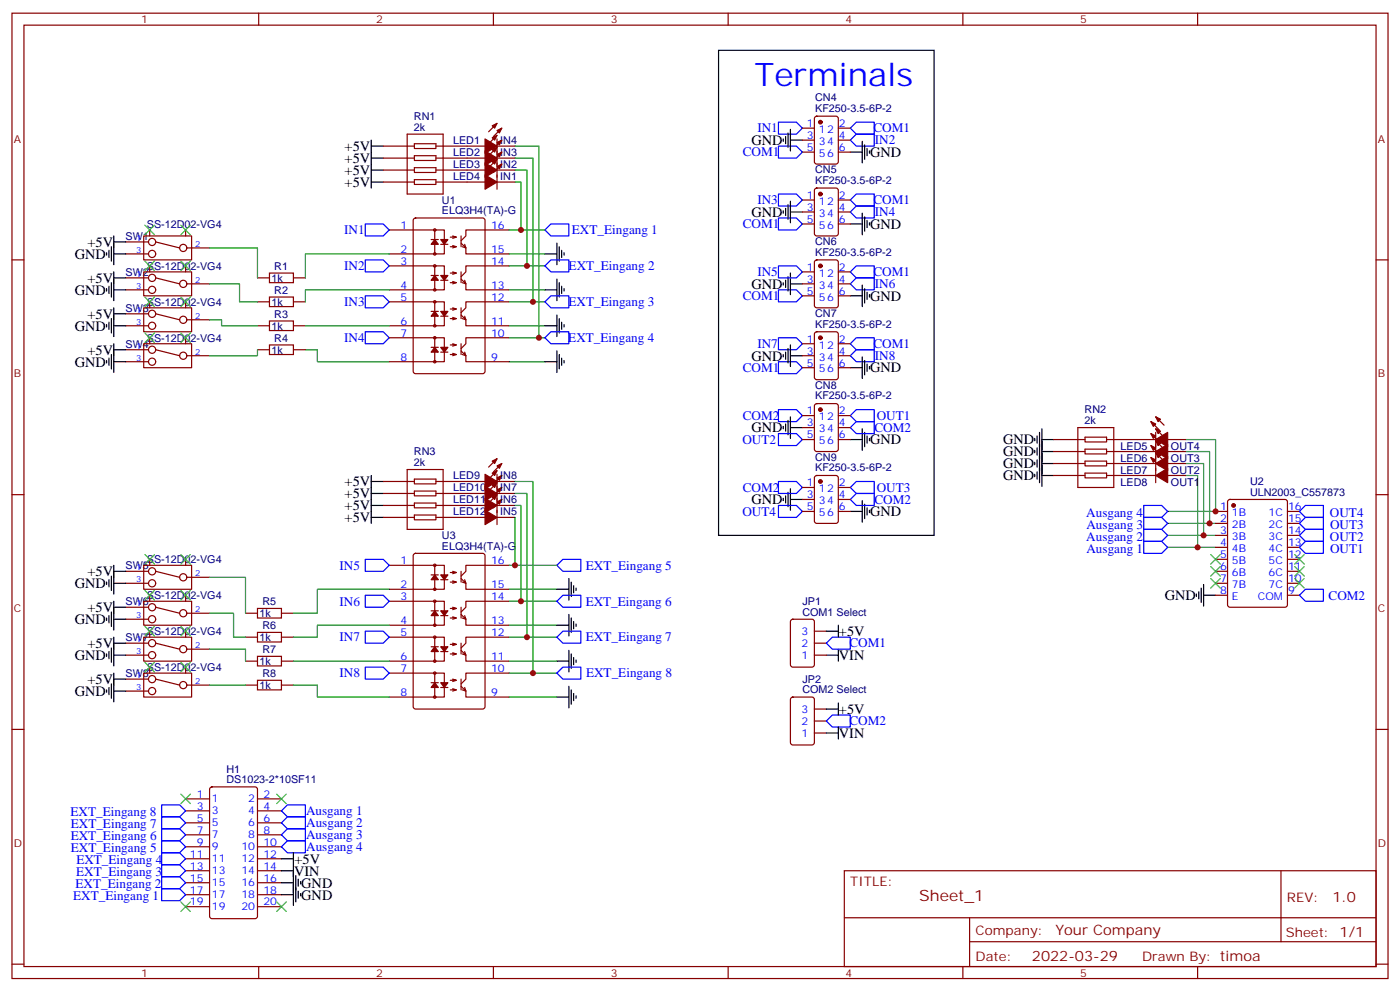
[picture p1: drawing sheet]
<svg xmlns="http://www.w3.org/2000/svg" width="412mm" height="292mm" viewBox="0 0 412 292" stroke-linecap="round" stroke-linejoin="round" font-family="sans-serif">
<g fill="none" stroke="#870000" stroke-width=".35">
<path d="M3.5 3.9h405.4v284.3h-405.4zM7.1 7.4h398.2v277.3h-398.2zM76.2 3.9v3.5M145.3 3.9v3.5M214.5 3.9v3.5M283.6 3.9v3.5M352.8 3.9v3.5M119.9 39.5h10.6v17.7h-10.6zM146.4 36.3l-2.5 2.5M146.4 39.9l-2.5 2.4M147.8 37.7l-2.5 2.5M236.4 37.7h3.5"/>
<path d="M240.1 34.4l.5-.2h5.6l.7 .5v12.9l-.4 .7h-5.9l-.7-.4v-13zM246.9 37.7h3.6M112.9 43h9.2M112.9 46.6h9.2M112.9 50.1h9.2M112.9 53.6h9.2M122.1 42.3h6.3v1.4h-6.3zM122.1 45.9h6.3v1.4h-6.3zM122.1 49.4h6.3v1.4h-6.3zM122.1 52.9h6.3v1.4h-6.3zM128.4 43h14.5M128.4 46.6h14.5"/>
<path d="M128.4 50.1h14.5M128.4 53.6h14.5M146.4 40.9v14.8M146.4 43h5.3M146.4 46.6h5.3M146.4 50.1h5.3M146.4 43.4l-2.5 2.5M146.4 53.6h5.3M146.4 46.9l-2.5 2.5M147.8 41.3l-2.5 2.4M147.8 44.8l-2.5 2.5M147.8 48.3l-2.5 2.5"/>
<path d="M236.4 44.8h3.5M236.4 41.3h3.5M236.4 58.9h3.5M240.1 55.6l.5-.2h5.6l.7 .4v13l-.4 .6-5.9 .1-.7-.5v-12.9zM246.9 44.8h3.6M246.9 41.3h3.6M246.9 58.9h3.6M3.5 76.6h3.6M37 74.8h6.7M37 71.3h6.7M42.3 69.5h14.1v7.1h-14.1zM44.1 67.7v1.8"/>
<path d="M44.1 78.3v1.8M45.9 71.3l7 1.7M54.7 67.7v1.8M54.7 78.3v1.8M55 73h6.7M114.7 67.7h13.4v7.1h-13.4M114.7 78.3h13.4v7.1h-13.4M121.9 64.4l.5-.2h19.8l.6 .4 .1 44.8-.5 .6-20 .1-.6-.5-.1-44.7zM127 70.6h2.1M128.1 67.7h2.8v7.1h-2.8M128.1 78.3h2.8v7.1h-2.8M129.8 72h2.1"/>
<path d="M133.3 69.5l1.1 .4h-1.8M133.3 72.3l1.1 .4h-1.8M134.4 69.9l-1.1 .3M134.4 72.7l-1.1 .3M135.8 71.6l1.4 1.4-.3-1M135.8 69.5v3.2M136.2 72.7l1 .3v1.8h12.7M149.9 67.7h-12.7v1.8l-1.4 1.4M149.9 78.3h-12.7v1.8l-1.4 1.4M236.4 66h3.5M236.4 62.4h3.5M240.1 76.8l.5-.2h5.6l.7 .4v13l-.4 .6-5.9 .1-.7-.5v-12.9z"/>
<path d="M246.9 66h3.6M246.9 62.4h3.6M405.3 76.6h3.6M37 85.4h6.7M37 96h6.7M37 81.8h6.7M37 92.4h6.7M42.3 80.1h14.1v7h-14.1zM42.3 90.7h14.1v7h-14.1zM44.1 88.9v1.8M44.1 99.5v1.7M45.9 81.8l7 1.8"/>
<path d="M45.9 92.4l7 1.8M54.7 88.9v1.8M54.7 99.5v1.7M55 83.6h6.7M55 94.2h6.7M75.8 88.9h3.6M75.8 96h3.6M75.8 81.8h3.6M79.4 80.4h7v2.9h-7zM79.4 87.5h7v2.8h-7zM79.4 94.5h7v2.9h-7zM86.4 88.9h3.6"/>
<path d="M86.4 96h3.6M86.4 81.8h3.6M114.7 88.9h13.4v7.1h-13.4M114.7 99.5h13.4v7h-13.4M127 81.1h2.1M127 91.7h2.1M128.1 88.9h2.8v7.1h-2.8M128.1 99.5h2.8v7h-2.8M129.8 82.6h2.1M129.8 93.1h2.1M133.3 80.1l1.1 .3h-1.8M133.3 82.9l1.1 .4h-1.8"/>
<path d="M133.3 90.7l1.1 .3h-1.8M133.3 93.5l1.1 .3h-1.8M134.4 80.4l-1.1 .4M134.4 83.3l-1.1 .3M134.4 91l-1.1 .4M134.4 93.8l-1.1 .4M135.8 82.2l1.4 1.4-.3-1M135.8 92.8l1.4 1.4-.3-1.1M135.8 80.1v3.2M135.8 90.7v3.1M136.2 83.3l1 .3v1.8h12.7M136.2 93.8l1 .4v1.8h12.7"/>
<path d="M149.9 88.9h-12.7v1.8l-1.4 1.4M149.9 99.5h-12.7v1.7l-1.4 1.5M236.4 83.6h3.5M236.4 80.1h3.5M236.4 87.1h3.5M240.1 97.9l.5-.2h5.6l.7 .5v12.9l-.4 .7h-5.9l-.7-.4v-13zM246.9 83.6h3.6M246.9 80.1h3.6M246.9 87.1h3.6M37 106.5h6.7M37 103h6.7M42.3 101.2h14.1v7.1h-14.1z"/>
<path d="M45.9 103l7 1.8M55 104.8h6.7M75.8 103h3.6M79.4 101.6h7v2.8h-7zM86.4 103h3.6M127 102.3h2.1M129.8 103.7h2.1M133.3 101.2l1.1 .4h-1.8M133.3 104.1l1.1 .3h-1.8M134.4 101.6l-1.1 .4M134.4 104.4l-1.1 .4M135.8 103.4l1.4 1.4-.3-1.1"/>
<path d="M135.8 101.2v3.2M136.2 104.4l1 .4v1.7h12.7M236.4 104.8h3.5M236.4 101.2h3.5M236.4 108.3h3.5M240.1 119.1l.5-.2h5.6l.7 .4v13l-.4 .6-5.9 .1-.7-.5v-12.9zM246.9 104.8h3.6M246.9 101.2h3.6M246.9 108.3h3.6M119.9 138.3h10.6v17.6h-10.6zM146.4 139.7v14.8M146.4 138.6l-2.5 2.5"/>
<path d="M146.4 135.1l-2.5 2.5M147.8 136.5l-2.5 2.5M236.4 129.5h3.5M236.4 125.9h3.5M236.4 122.4h3.5M246.9 129.5h3.6M246.9 125.9h3.6M246.9 122.4h3.6M310.4 136.5h9.2M310.4 133h9.2M310.4 129.5h9.2M317.5 125.9h10.6v17.7h-10.6z"/>
<path d="M319.6 128.8h6.4v1.4h-6.4zM319.6 132.3h6.4v1.4h-6.4zM319.6 135.8h6.4v1.4h-6.4zM319.6 139.3h6.4v1.5h-6.4zM326 136.5h14.4M326 133h14.4M326 129.5h14.4M339 134.8l2.5 2.4M339 131.2l2.5 2.5M339 127.7l2.5 2.5M339 124.2l2.5 2.4M340.4 133.4l2.5 2.4"/>
<path d="M340.4 127.4v14.8M340.4 129.8l2.5 2.5M340.4 126.3l2.5 2.5M340.4 122.8l2.5 2.4M344 136.5h5.2M344 133h5.2M344 129.5h5.2M3.5 145.7h3.6M112.9 152.4h9.2M112.9 148.9h9.2M112.9 145.3h9.2M112.9 141.8h9.2"/>
<path d="M122.1 141.1h6.3v1.4h-6.3zM122.1 144.6h6.3v1.5h-6.3zM122.1 148.2h6.3v1.4h-6.3zM122.1 151.7h6.3v1.4h-6.3zM128.4 152.4h14.5M128.4 148.9h14.5M128.4 145.3h14.5M128.4 141.8h14.5M146.4 152.4h5.3M146.4 145.7l-2.5 2.5M146.4 148.9h5.3M146.4 142.2l-2.5 2.4"/>
<path d="M146.4 145.3h5.3M146.4 141.8h5.3M147.8 147.1l-2.5 2.5M147.8 143.6l-2.5 2.5M147.8 140.1l-2.5 2.4M236.4 150.6h3.5M236.4 143.6h3.5M236.4 147.1h3.5M240.1 140.3l.5-.2h5.6l.7 .4v13l-.4 .6-5.9 .1-.7-.5v-12.9zM246.9 150.6h3.6M246.9 143.6h3.6M246.9 147.1h3.6"/>
<path d="M310.4 140.1h9.2M326 140.1h14.4M344 140.1h5.2M358.1 150.6h3.5M358.1 154.2h3.5M358.1 157.7h3.5M361.8 147.3l.5-.2h16.2l.7 .4v30.7l-.4 .6-16.5 .1-.6-.5-.1-30.6zM379.2 150.6h3.6M379.2 154.2h3.6M379.2 157.7h3.6M405.3 145.7h3.6M37 168.3h6.7"/>
<path d="M37 171.8h6.7M37 178.9h6.7M42.3 166.5h14.1v7.1h-14.1zM42.3 177.1h14.1v7.1h-14.1zM44.1 164.7v1.8M44.1 175.3v1.8M45.9 168.3l7 1.7M45.9 178.9l7 1.7M54.7 164.7v1.8M54.7 175.3v1.8M55 170h6.7M75.8 179.2h7.1v2.8h-7.1z"/>
<path d="M114.7 166.5h13.4v7.1h-13.4M114.7 177.1h13.4v7.1h-13.4M121.9 163.2l.5-.2h19.8l.6 .4 .1 44.7-.5 .7h-20l-.6-.4-.1-44.7zM127 169.3h2.1M127 179.9h2.1M128.1 166.5h2.8v7.1h-2.8M128.1 177.1h2.8v7.1h-2.8M129.8 170.7h2.1M133.3 168.3l1.1 .3h-1.8M133.3 171.1l1.1 .4h-1.8M133.3 178.9l1.1 .3h-1.8M134.4 168.6l-1.1 .4"/>
<path d="M134.4 171.5l-1.1 .3M134.4 179.2l-1.1 .4M135.8 170.4l1.4 1.4-.3-1.1M135.8 168.3v3.2M135.8 178.9v3.1M136.2 171.5l1 .3v1.8h12.7M149.9 166.5h-12.7v1.8l-1.4 1.4M149.9 177.1h-12.7v1.8l-1.4 1.4M358.1 161.2h3.5M358.1 164.7h3.5M358.1 168.3h3.5M358.1 171.8h3.5"/>
<path d="M358.1 175.3h3.5M379.2 161.2h3.6M379.2 164.7h3.6M379.2 168.3h3.6M379.2 171.8h3.6M379.2 175.3h3.6M37 193h6.7M37 189.4h6.7M37 182.4h6.7M42.3 187.7h14.1v7h-14.1zM42.3 198.3h14.1v7h-14.1zM44.1 185.9v1.8"/>
<path d="M44.1 196.5v1.8M45.9 189.4l7 1.8M54.7 185.9v1.8M54.7 196.5v1.8M55 180.6h6.7M55 191.2h6.7M72.3 187.7h3.5M72.3 194.7h3.5M72.3 180.6h3.5M75.8 186.3h7.1v2.8h-7.1zM75.8 193.3h7.1v2.8h-7.1zM82.9 187.7h3.5"/>
<path d="M82.9 194.7h3.5M82.9 180.6h3.5M114.7 187.7h13.4v7h-13.4M114.7 198.3h13.4v7h-13.4M127 190.5h2.1M128.1 187.7h2.8v7h-2.8M128.1 198.3h2.8v7h-2.8M129.8 181.3h2.1M129.8 191.9h2.1M133.3 181.7l1.1 .3h-1.8M133.3 189.4l1.1 .4h-1.8M133.3 192.3l1.1 .3h-1.8"/>
<path d="M134.4 182l-1.1 .4M134.4 189.8l-1.1 .3M134.4 192.6l-1.1 .4M135.8 181l1.4 1.4-.3-1.1M135.8 191.6l1.4 1.4-.3-1.1M135.8 189.4v3.2M136.2 182l1 .4v1.8h12.7M136.2 192.6l1 .4v1.7h12.7M149.9 187.7h-12.7v1.7l-1.4 1.5M149.9 198.3h-12.7v1.7l-1.4 1.4M233.1 182.6l.4-.2h5.7l.6 .4 .1 13-.5 .6-5.9 .1-.6-.5-.1-12.9zM239.9 185.9h3.5"/>
<path d="M239.9 193h3.5M239.9 189.4h3.5M3.5 214.8h3.6M37 200h6.7M37 203.6h6.7M45.9 200l7 1.8M55 201.8h6.7M72.3 201.8h3.5M75.8 200.4h7.1v2.8h-7.1zM82.9 201.8h3.5M127 201.1h2.1M129.8 202.5h2.1"/>
<path d="M133.3 200l1.1 .4h-1.8M133.3 202.8l1.1 .4h-1.8M134.4 200.4l-1.1 .3M134.4 203.2l-1.1 .4M135.8 202.1l1.4 1.5-.3-1.1M135.8 200v3.2M136.2 203.2l1 .4v1.7h12.7M233.1 205.5l.4-.2h5.7l.6 .4 .1 13-.5 .7h-5.9l-.6-.4-.1-13zM239.9 208.8h3.5M239.9 215.9h3.5M239.9 212.4h3.5M405.3 214.8h3.6"/>
<path d="M54.7 235.3h7M54.7 238.8h7M62 232l.4-.2h12.7l.7 .4v37.7l-.4 .6-13 .1-.6-.5-.1-37.6zM75.8 235.3h7.1M75.8 238.8h7.1M54.7 242.4h7M54.7 245.9h7M54.7 249.4h7M54.7 252.9h7M54.7 256.5h7M54.7 260h7M75.8 242.4h7.1"/>
<path d="M75.8 245.9h7.1M75.8 249.4h7.1M75.8 252.9h7.1M75.8 256.5h7.1M75.8 260h7.1M248.7 256.5h156.6v28.2h-156.6zM377.3 256.5v20.9M54.7 263.5h7M54.7 267.1h7M75.8 263.5h7.1M75.8 267.1h7.1M248.7 270.3h156.5"/>
<path d="M285.6 277.4h119.6M285.6 270.3v14.1M3.5 284h3.6M76.2 284.7v3.5M145.3 284.7v3.5M214.5 284.7v3.5M283.6 284.7v3.5M352.8 284.7v3.5M405.3 284h3.6"/>
<circle cx="44.8" cy="74.8" r="1.06"/>
<circle cx="44.8" cy="71.3" r="1.06"/>
<circle cx="54" cy="73" r="1.06"/>
<circle cx="128.1" cy="78.3" r=".35"/>
<circle cx="128.1" cy="67.7" r=".35"/>
<circle cx="128.1" cy="74.8" r=".35"/>
<circle cx="44.8" cy="85.4" r="1.06"/>
<circle cx="44.8" cy="96" r="1.06"/>
<circle cx="44.8" cy="81.8" r="1.06"/>
<circle cx="44.8" cy="92.4" r="1.06"/>
<circle cx="54" cy="94.2" r="1.06"/>
<circle cx="54" cy="83.6" r="1.06"/>
<circle cx="128.1" cy="99.5" r=".35"/>
<circle cx="128.1" cy="88.9" r=".35"/>
<circle cx="128.1" cy="85.4" r=".35"/>
<circle cx="128.1" cy="96" r=".35"/>
<circle cx="44.8" cy="106.5" r="1.06"/>
<circle cx="44.8" cy="103" r="1.06"/>
<circle cx="54" cy="104.8" r="1.06"/>
<circle cx="128.1" cy="106.5" r=".35"/>
<circle cx="44.8" cy="168.3" r="1.06"/>
<circle cx="44.8" cy="171.8" r="1.06"/>
<circle cx="44.8" cy="178.9" r="1.06"/>
<circle cx="54" cy="170" r="1.06"/>
<circle cx="128.1" cy="177.1" r=".35"/>
<circle cx="128.1" cy="166.5" r=".35"/>
<circle cx="128.1" cy="173.6" r=".35"/>
<circle cx="44.8" cy="182.4" r="1.06"/>
<circle cx="44.8" cy="193" r="1.06"/>
<circle cx="44.8" cy="189.4" r="1.06"/>
<circle cx="54" cy="180.6" r="1.06"/>
<circle cx="54" cy="191.2" r="1.06"/>
<circle cx="128.1" cy="187.7" r=".35"/>
<circle cx="128.1" cy="194.7" r=".35"/>
<circle cx="128.1" cy="184.2" r=".35"/>
<circle cx="128.1" cy="198.3" r=".35"/>
<circle cx="44.8" cy="200" r="1.06"/>
<circle cx="44.8" cy="203.6" r="1.06"/>
<circle cx="54" cy="201.8" r="1.06"/>
<circle cx="128.1" cy="205.3" r=".35"/>
</g>
<g fill="none" stroke="#008700" stroke-width=".35">
<path d="M151.7 43h7v56.5M151.7 46.6h5.3v42.3M151.7 50.1h3.5v28.2M151.7 53.6h1.8v14.1h-3.6M61.7 73h14.1v8.8M114.7 74.8h-24.7v7M149.9 78.3h10.6M149.9 74.8h10.6M153.5 67.7h7M61.7 83.6h8.9v5.3h5.2M61.7 94.2h3.6v1.8h10.5M90 96h24.7"/>
<path d="M114.7 85.4h-24.7v3.5M149.9 99.5h10.6M149.9 96h10.6M149.9 88.9h10.6M149.9 85.4h10.6M75.8 103v1.8h-14.1M90 103h3.5v3.5h21.2M149.9 106.5h10.6M349.2 129.5h8.9v21.1h-14.1M349.2 133h7.1v21.2M349.2 136.5h5.3v21.2M151.7 152.4v14.1h-1.8"/>
<path d="M151.7 148.9h1.8v28.2M151.7 145.3h3.5v42.4M151.7 141.8h5.3v56.5M344 157.7h14.1M344 154.2h14.1M349.2 140.1h3.6v21.1M61.7 170h10.6v10.6M114.7 173.6h-21.2v7h-7.1M149.9 177.1h14.1M149.9 173.6h14.1M151.7 166.5h12.3M344 161.2h14.1"/>
<path d="M61.7 180.6h7.1v7.1h3.5M61.7 191.2h10.6v3.5M86.4 194.7h28.3M114.7 184.2h-21.2v3.5h-7.1M149.9 198.3h14.1M149.9 194.7h14.1M149.9 187.7h14.1M149.9 184.2h14.1M61.7 201.8h10.6M86.4 201.8h7.1v3.5h21.2M149.9 205.3h14.1"/>
</g>
<g fill="none" stroke="#000" stroke-width=".35">
<path d="M211.7 14.8h63.5v142.9h-63.5zM232.1 39.2v4.2M232.8 38.1v6.4M109.4 41.3v14.1M109.4 43h3.5M109.4 46.6h3.5M109.4 50.1h3.5M109.4 53.6h3.5M230.7 40.9v.7M231.4 40.2v2.1M232.8 59.3v6.3M232.8 41.3h3.6"/>
<path d="M250.5 44.8h3.5M254 41.6v6.4M254.7 42.7v4.2M255.4 43.7v2.2M256.1 44.5v.7M31.4 74.4v.7M32.1 73.7v2.1M32.8 72.7v4.2M33.5 74.8h3.5M33.5 71.3h3.5M33.5 69.5v8.5M160.5 74.8h3.5"/>
<path d="M164 71.6v6.4M164.7 72.7v4.2M165.5 73.7v2.1M166.2 74.4v.7M230.7 62.1v.7M231.4 61.4v2.1M232.1 60.3v4.3M232.8 62.4h3.6M250.5 66h3.5M254 62.8v6.3M254.7 63.9v4.2M255.4 64.9v2.1"/>
<path d="M256.1 65.6v.7M31.4 85v.7M31.4 95.6v.7M32.1 84.3v2.1M32.1 94.9v2.1M32.8 83.3v4.2M32.8 93.8v4.3M33.5 96h3.5M33.5 85.4h3.5M33.5 80.1v8.4M33.5 90.7v8.4M33.5 81.8h3.5"/>
<path d="M33.5 92.4h3.5M160.5 96h3.5M160.5 85.4h3.5M164 82.2v6.3M164 92.8v6.3M164.7 83.3v4.2M164.7 93.8v4.3M165.5 84.3v2.1M165.5 94.9v2.1M166.2 85v.7M166.2 95.6v.7M230.7 83.3v.7"/>
<path d="M231.4 82.6v2.1M232.1 81.5v4.2M232.8 80.4v6.4M232.8 83.6h3.6M250.5 87.1h3.5M254 84v6.3M254.7 85v4.3M255.4 86.1v2.1M256.1 86.8v.7M31.4 106.2v.7M32.1 105.5v2.1M32.8 104.4v4.3"/>
<path d="M33.5 106.5h3.5M33.5 101.2v8.5M33.5 103h3.5M160.5 106.5h3.5M164 103.4v6.3M164.7 104.4v4.3M165.5 105.5v2.1M166.2 106.2v.7M230.7 104.4v.7M231.4 103.7v2.1M232.1 102.7v4.2M232.8 104.8h3.6"/>
<path d="M232.8 101.6v6.4M250.5 108.3h3.5M254 105.1v6.4M254.7 106.2v4.2M255.4 107.2v2.2M256.1 108v.7M230.7 125.6v.7M231.4 124.9v2.1M232.1 123.8v4.3M232.8 122.8v6.3M232.8 125.9h3.6M250.5 129.5h3.5"/>
<path d="M254 126.3v6.3M254.7 127.4v4.2M255.4 128.4v2.1M256.1 129.1v.7M304.8 129.1v.7M304.8 132.6v.8M304.8 136.2v.7M304.8 139.7v.7M305.5 128.4v2.1M305.5 131.9v2.2M305.5 135.5v2.1M305.5 139v2.1"/>
<path d="M306.2 127.4v14.8M306.9 129.5h3.5M306.9 126.3v16.9M306.9 133h3.5M306.9 136.5h3.5M109.4 141.8h3.5M109.4 140.1v14.1M109.4 145.3h3.5M109.4 148.9h3.5M109.4 152.4h3.5M230.7 146.8v.7M231.4 146.1v2.1"/>
<path d="M232.1 145v4.2M232.8 143.9v6.4M232.8 147.1h3.6M250.5 150.6h3.5M254 147.5v6.3M254.7 148.5v4.3M255.4 149.6v2.1M256.1 150.3v.7M306.9 140.1h3.5M31.4 171.5v.7M32.1 170.7v2.2M32.8 169.7v4.2"/>
<path d="M33.5 166.5v8.5M33.5 177.1v8.5M33.5 168.3h3.5M33.5 178.9h3.5M33.5 171.8h3.5M164 173.6h3.6M167.6 170.4v6.3M168.3 171.5v4.2M169 172.5v2.1M169.7 173.2v.7M352.4 175v.7M353.1 174.3v2.1"/>
<path d="M353.8 173.2v4.2M354.5 175.3h3.6M354.5 172.2v6.3M31.4 182v.7M31.4 192.6v.7M32.1 181.3v2.1M32.1 191.9v2.1M32.8 180.3v4.2M32.8 190.9v4.2M33.5 193h3.5M33.5 187.7v8.4M33.5 198.3v8.4"/>
<path d="M33.5 189.4h3.5M33.5 182.4h3.5M164 184.2h3.6M164 194.7h3.6M167.6 181v6.3M167.6 191.6v6.3M168.3 182v4.3M168.3 192.6v4.3M169 183.1v2.1M169 193.7v2.1M169.7 183.8v.7M169.7 194.4v.7"/>
<path d="M243.4 193h3.5M243.4 185.9h3.5M246.9 184.2v3.5M246.9 191.2v3.5M31.4 203.2v.7M32.1 202.5v2.1M32.8 201.4v4.3M33.5 200h3.5M33.5 203.6h3.5M164 205.3h3.6M167.6 202.1v6.4M168.3 203.2v4.2"/>
<path d="M169 204.3v2.1M169.7 205v.7M243.4 208.8h3.5M243.4 215.9h3.5M246.9 207.1v3.5M246.9 214.1v3.6M82.9 256.5h3.5M82.9 252.9h3.5M82.9 260h3.5M86.4 251.2v15.5M87.1 257.9v7.7M87.8 258.9v2.2"/>
<path d="M88.5 259.6v.8M82.9 263.5h3.5M87.8 262.5v2.1M88.5 263.2v.7"/>
</g>
<g fill="none" stroke="#00f" stroke-width=".35">
<path d="M229.3 36h5.3l1.8 1.7-1.8 1.8h-5.3zM252.2 39.5h5.3v3.5h-5.3l-1.7-1.7zM252.2 36h5.3v3.5h-5.3l-1.7-1.8zM229.3 43h5.3l1.8 1.8-1.8 1.8h-5.3zM229.3 57.2h5.3l1.8 1.7-1.8 1.8h-5.3zM252.2 57.2h5.3v3.5h-5.3l-1.7-1.8zM107.6 66h5.3l1.8 1.7-1.8 1.8h-5.3zM107.6 76.6h5.3l1.8 1.7-1.8 1.8h-5.3zM162.3 66h5.3v3.5h-5.3l-1.8-1.8zM162.3 76.6h5.3v3.5h-5.3l-1.8-1.8zM229.3 64.2h5.3l1.8 1.8-1.8 1.7h-5.3zM229.3 78.3h5.3l1.8 1.8-1.8 1.7h-5.3z"/>
<path d="M250.5 62.4l1.7-1.7h5.3v3.5h-5.3zM252.2 78.3h5.3v3.5h-5.3l-1.7-1.7zM107.6 87.1h5.3l1.8 1.8-1.8 1.8h-5.3zM107.6 97.7h5.3l1.8 1.8-1.8 1.7h-5.3zM162.3 87.1h5.3v3.6h-5.3l-1.8-1.8zM162.3 97.7h5.3v3.5h-5.3l-1.8-1.7zM229.3 85.4h5.3l1.8 1.7-1.8 1.8h-5.3zM229.3 99.5h5.3l1.8 1.7-1.8 1.8h-5.3zM250.5 83.6l1.7-1.8h5.3v3.6h-5.3zM252.2 99.5h5.3v3.5h-5.3l-1.7-1.8zM229.3 106.5h5.3l1.8 1.8-1.8 1.8h-5.3zM250.5 104.8l1.7-1.8h5.3v3.5h-5.3z"/>
<path d="M229.3 120.7h5.3l1.8 1.7-1.8 1.8h-5.3zM229.3 127.7h5.3l1.8 1.8-1.8 1.7h-5.3zM250.5 125.9l1.7-1.7h5.3v3.5h-5.3zM252.2 120.7h5.3v3.5h-5.3l-1.7-1.8zM229.3 141.8h5.3l1.8 1.8-1.8 1.7h-5.3zM229.3 148.9h5.3l1.8 1.7-1.8 1.8h-5.3zM250.5 147.1l1.7-1.8h5.3v3.6h-5.3zM252.2 141.8h5.3v3.5h-5.3l-1.7-1.7zM336.9 159.5h5.3l1.8 1.7-1.8 1.8h-5.3zM336.9 155.9h5.3l1.8 1.8-1.8 1.8h-5.3zM336.9 152.4h5.3l1.8 1.8-1.8 1.7h-5.3zM336.9 148.9h5.3l1.8 1.7-1.8 1.8h-5.3z"/>
<path d="M384.5 159.5h5.3v3.5h-5.3l-1.7-1.8zM384.5 155.9h5.3v3.6h-5.3l-1.7-1.8zM384.5 152.4h5.3v3.5h-5.3l-1.7-1.7zM384.5 148.9h5.3v3.5h-5.3l-1.7-1.8zM107.6 175.3h5.3l1.8 1.8-1.8 1.8h-5.3zM107.6 164.7h5.3l1.8 1.8-1.8 1.8h-5.3zM164 166.5l1.8-1.8h5.3v3.6h-5.3zM165.8 175.3h5.3v3.6h-5.3l-1.8-1.8zM384.5 173.6h5.3v3.5h-5.3l-1.7-1.8zM107.6 196.5h5.3l1.8 1.8-1.8 1.7h-5.3zM107.6 185.9h5.3l1.8 1.8-1.8 1.7h-5.3zM164 198.3l1.8-1.8h5.3v3.5h-5.3z"/>
<path d="M165.8 185.9h5.3v3.5h-5.3l-1.8-1.7zM243.4 189.4l1.8-1.7h5.3v3.5h-5.3zM245.2 210.6h5.3v3.5h-5.3l-1.8-1.7zM47.6 237.1h5.3l1.8 1.7-1.8 1.8h-5.3zM84.7 237.1h5.3v3.5h-5.3l-1.8-1.8zM47.6 240.6h5.3l1.8 1.8-1.8 1.7h-5.3zM47.6 244.1h5.3l1.8 1.8-1.8 1.8h-5.3zM47.6 247.7h5.3l1.8 1.7-1.8 1.8h-5.3zM47.6 251.2h5.3l1.8 1.7-1.8 1.8h-5.3zM47.6 254.7h5.3l1.8 1.8-1.8 1.7h-5.3zM47.6 258.2h5.3l1.8 1.8-1.8 1.8h-5.3zM84.7 240.6h5.3v3.5h-5.3l-1.8-1.7z"/>
<path d="M84.7 247.7h5.3v3.5h-5.3l-1.8-1.8zM84.7 244.1h5.3v3.6h-5.3l-1.8-1.8zM47.6 261.8h5.3l1.8 1.7-1.8 1.8h-5.3z"/>
</g>
<g fill="#870000" stroke="#870000" stroke-width=".35">
<path d="M128.1 70.6l1 1.4h-2.1z"/>
<path d="M129.8 70.6h2.1l-1 1.4z"/>
<path d="M128.1 81.1l1 1.5h-2.1z"/>
<path d="M129.8 81.1h2.1l-1 1.5z"/>
<path d="M128.1 91.7l1 1.4h-2.1z"/>
<path d="M129.8 91.7h2.1l-1 1.4z"/>
<path d="M128.1 102.3l1 1.4h-2.1z"/>
<path d="M129.8 102.3h2.1l-1 1.4z"/>
<path d="M128.1 169.3l1 1.4h-2.1z"/>
<path d="M129.8 169.3h2.1l-1 1.4z"/>
<path d="M128.1 179.9l1 1.4h-2.1z"/>
<path d="M129.8 179.9h2.1l-1 1.4z"/>
<path d="M128.1 190.5l1 1.4h-2.1z"/>
<path d="M129.8 190.5h2.1l-1 1.4z"/>
<path d="M128.1 201.1l1 1.4h-2.1z"/>
<path d="M129.8 201.1h2.1l-1 1.4z"/>
<path d="M340.4 140.1l3.6-2.2v4.3z"/>
<path d="M339 134.8l1.4 .7-.7 .7z"/>
<path d="M340.4 133.4l1.4 .7-.7 .7z"/>
<path d="M340.4 136.5l3.6-2.1v4.2z"/>
<path d="M339 131.2l1.4 .7-.7 .7z"/>
<path d="M340.4 129.8l1.4 .7-.7 .7z"/>
<path d="M340.4 133l3.6-2.1v4.2z"/>
<path d="M339 127.7l1.4 .7-.7 .7z"/>
<path d="M340.4 126.3l1.4 .7-.7 .7z"/>
<path d="M340.4 129.5l3.6-2.1v4.2z"/>
<path d="M339 124.2l1.4 .7-.7 .7z"/>
<path d="M340.4 122.8l1.4 .7-.7 .7z"/>
<path d="M142.9 150.3l3.5 2.1-3.5 2.1z"/>
<path d="M146.4 147.8l1.4-.7-.7 1.4z"/>
<path d="M145 146.4l1.4-.7-.7 1.4z"/>
<path d="M142.9 146.8l3.5 2.1-3.5 2.1z"/>
<path d="M146.4 144.3l1.4-.7-.7 1.4z"/>
<path d="M145 142.9l1.4-.7-.7 1.4z"/>
<path d="M142.9 143.2l3.5 2.1-3.5 2.2z"/>
<path d="M146.4 140.8l1.4-.7-.7 1.4z"/>
<path d="M145 139.3l1.4-.7-.7 1.5z"/>
<path d="M142.9 139.7l3.5 2.1-3.5 2.1z"/>
<path d="M146.4 137.2l1.4-.7-.7 1.4z"/>
<path d="M145 135.8l1.4-.7-.7 1.4z"/>
<path d="M142.9 40.9l3.5 2.1-3.5 2.2z"/>
<path d="M146.4 38.5l1.4-.8-.7 1.5z"/>
<path d="M145 37l1.4-.7-.7 1.4z"/>
<path d="M142.9 44.5l3.5 2.1-3.5 2.1z"/>
<path d="M146.4 42l1.4-.7-.7 1.4z"/>
<path d="M145 40.6l1.4-.7-.7 1.4z"/>
<path d="M142.9 48l3.5 2.1-3.5 2.1z"/>
<path d="M146.4 45.5l1.4-.7-.7 1.4z"/>
<path d="M145 44.1l1.4-.7-.7 1.4z"/>
<path d="M142.9 51.5l3.5 2.1-3.5 2.1z"/>
<path d="M146.4 49l1.4-.7-.7 1.4z"/>
<path d="M145 47.6l1.4-.7-.7 1.4z"/>
<circle cx="363.4" cy="148.9" r=".53"/>
<circle cx="241.7" cy="36" r=".53"/>
<circle cx="241.7" cy="57.2" r=".53"/>
<circle cx="241.7" cy="78.3" r=".53"/>
<circle cx="241.7" cy="99.5" r=".53"/>
<circle cx="241.7" cy="120.7" r=".53"/>
<circle cx="241.7" cy="141.8" r=".53"/>
</g>
<g fill="none" stroke="#3c3" stroke-width=".35">
<path d="M42.7 66.3l2.8 2.8M42.7 76.9l2.8 2.8M45.5 66.3l-2.8 2.8M45.5 76.9l-2.8 2.8M53.3 66.3l2.8 2.8M53.3 76.9l2.8 2.8M56.1 66.3l-2.8 2.8M56.1 76.9l-2.8 2.8M42.7 87.5l2.8 2.8M42.7 98.1l2.8 2.8M45.5 87.5l-2.8 2.8M45.5 98.1l-2.8 2.8"/>
<path d="M53.3 87.5l2.8 2.8M53.3 98.1l2.8 2.8M56.1 87.5l-2.8 2.8M56.1 98.1l-2.8 2.8M42.7 163.3l2.8 2.9M42.7 173.9l2.8 2.8M45.5 163.3l-2.8 2.9M45.5 173.9l-2.8 2.8M53.3 163.3l2.8 2.9M53.3 173.9l2.8 2.8M56.1 163.3l-2.8 2.9M56.1 173.9l-2.8 2.8"/>
<path d="M356.7 170.4l2.8 2.8M356.7 163.3l2.8 2.9M356.7 166.9l2.8 2.8M359.5 170.4l-2.8 2.8M359.5 163.3l-2.8 2.9M359.5 166.9l-2.8 2.8M381.4 170.4l2.8 2.8M381.4 163.3l2.8 2.9M381.4 166.9l2.8 2.8M384.2 170.4l-2.8 2.8M384.2 163.3l-2.8 2.9M384.2 166.9l-2.8 2.8"/>
<path d="M42.7 184.5l2.8 2.8M42.7 195.1l2.8 2.8M45.5 184.5l-2.8 2.8M45.5 195.1l-2.8 2.8M53.3 184.5l2.8 2.8M53.3 195.1l2.8 2.8M56.1 184.5l-2.8 2.8M56.1 195.1l-2.8 2.8M53.3 233.9l2.8 2.8M56.1 233.9l-2.8 2.8M81.5 233.9l2.8 2.8M84.3 233.9l-2.8 2.8"/>
<path d="M53.3 265.6l2.8 2.9M56.1 265.6l-2.8 2.9M81.5 265.6l2.8 2.9M84.3 265.6l-2.8 2.9"/>
</g>
<g fill="#c00">
<circle cx="358.1" cy="150.6" r=".88"/>
<circle cx="356.3" cy="154.2" r=".88"/>
<circle cx="354.5" cy="157.7" r=".88"/>
<circle cx="352.8" cy="161.2" r=".88"/>
<circle cx="151.7" cy="166.5" r=".88"/>
<circle cx="153.5" cy="177.1" r=".88"/>
<circle cx="155.2" cy="187.7" r=".88"/>
<circle cx="157" cy="198.3" r=".88"/>
<circle cx="158.8" cy="99.5" r=".88"/>
<circle cx="157" cy="88.9" r=".88"/>
<circle cx="155.2" cy="78.3" r=".88"/>
<circle cx="153.5" cy="67.7" r=".88"/>
</g>
<text font-size="9.5" fill="#00f" x="222.2" y="25.4">Terminals</text>
<text font-size="4.6" fill="#800" x="270.8" y="265.5">Sheet_1</text>
<g font-size="4.2">
<text x="101.5" y="44.5">+5V</text>
<text x="101.5" y="48">+5V</text>
<text x="221.4" y="42.7">GND</text>
<text x="256.3" y="46.2">GND</text>
<text x="101.5" y="51.5">+5V</text>
<text x="101.5" y="55">+5V</text>
<text x="221.4" y="63.9">GND</text>
<text x="256.3" y="67.4">GND</text>
<text x="22.1" y="76.2">GND</text>
<text x="25.8" y="72.7">+5V</text>
<text x="25.8" y="83.3">+5V</text>
<text x="22.1" y="86.8">GND</text>
<text x="221.4" y="85">GND</text>
<text x="256.3" y="88.5">GND</text>
<text x="25.8" y="93.9">+5V</text>
<text x="22.1" y="97.4">GND</text>
<text x="22.1" y="108">GND</text>
<text x="25.8" y="104.5">+5V</text>
<text x="221.4" y="106.2">GND</text>
<text x="256.3" y="109.7">GND</text>
<text x="221.4" y="127.4">GND</text>
<text x="256.3" y="130.9">GND</text>
<text x="295.5" y="130.9">GND</text>
<text x="295.5" y="134.4">GND</text>
<text x="295.5" y="138">GND</text>
<text x="101.5" y="143.2">+5V</text>
<text x="295.5" y="141.5">GND</text>
<text x="101.5" y="146.8">+5V</text>
<text x="221.4" y="148.5">GND</text>
<text x="101.5" y="150.3">+5V</text>
<text x="101.5" y="153.8">+5V</text>
<text x="256.3" y="152.1">GND</text>
<text x="22.1" y="173.2">GND</text>
<text x="25.8" y="169.7">+5V</text>
<text x="343.1" y="176.8">GND</text>
<text x="22.1" y="183.8">GND</text>
<text x="25.8" y="180.3">+5V</text>
<text x="25.8" y="190.9">+5V</text>
<text x="247.1" y="187.3">+5V</text>
<text x="22.1" y="194.4">GND</text>
<text x="247.1" y="194.4">VIN</text>
<text x="25.8" y="201.5">+5V</text>
<text x="22.1" y="205">GND</text>
<text x="247.1" y="210.3">+5V</text>
<text x="247.1" y="217.3">VIN</text>
<text x="86.6" y="257.9">VIN</text>
<text x="86.7" y="254.4">+5V</text>
<text x="88.7" y="261.4">GND</text>
<text x="88.7" y="265">GND</text>
</g>
<g font-size="4.2" fill="#800">
<text x="392.5" y="265.7">1.0</text>
<text x="310.9" y="275.3">Your Company</text>
<text x="304" y="283.1">2022-03-29</text>
</g>
<g font-size="3.9" fill="#00f">
<text x="223.1" y="39">IN1</text>
<text x="257.3" y="39">COM1</text>
<text x="218.8" y="46">COM1</text>
<text x="257.7" y="42.5">IN2</text>
<text x="223.1" y="60.2">IN3</text>
<text x="257.3" y="60.2">COM1</text>
<text x="257.7" y="63.7">IN4</text>
<text x="101.4" y="69">IN1</text>
<text x="168.5" y="69">EXT_Eingang 1</text>
<text x="218.8" y="67.2">COM1</text>
<text x="101.4" y="79.6">IN2</text>
<text x="167.5" y="79.6">EXT_Eingang 2</text>
<text x="223.1" y="81.3">IN5</text>
<text x="257.3" y="81.3">COM1</text>
<text x="218.8" y="88.4">COM1</text>
<text x="257.7" y="84.9">IN6</text>
<text x="101.4" y="90.2">IN3</text>
<text x="167.5" y="90.3">EXT_Eingang 3</text>
<text x="101.4" y="100.7">IN4</text>
<text x="167.4" y="100.9">EXT_Eingang 4</text>
<text x="223.1" y="102.5">IN7</text>
<text x="257.3" y="102.5">COM1</text>
<text x="257.7" y="106">IN8</text>
<text x="218.8" y="109.5">COM1</text>
<text x="218.8" y="123.7">COM2</text>
<text x="258.2" y="123.7">OUT1</text>
<text x="218.7" y="130.7">OUT2</text>
<text x="257.6" y="127.2">COM2</text>
<text x="218.8" y="144.8">COM2</text>
<text x="257.6" y="148.4">COM2</text>
<text x="258.2" y="144.8">OUT3</text>
<text x="218.7" y="151.9">OUT4</text>
<text x="320" y="152.2">Ausgang 4</text>
<text x="320" y="155.8">Ausgang 3</text>
<text x="391.8" y="152.2">OUT4</text>
<text x="391.8" y="155.8">OUT3</text>
<text x="320" y="159.3">Ausgang 2</text>
<text x="391.8" y="159.3">OUT2</text>
<text x="100" y="167.8">IN5</text>
<text x="172.6" y="167.8">EXT_Eingang 5</text>
<text x="320" y="162.8">Ausgang 1</text>
<text x="391.8" y="162.8">OUT1</text>
<text x="100" y="178.3">IN6</text>
<text x="172.5" y="178.4">EXT_Eingang 6</text>
<text x="391.4" y="176.6">COM2</text>
<text x="100" y="188.9">IN7</text>
<text x="172.6" y="188.9">EXT_Eingang 7</text>
<text x="250.2" y="190.7">COM1</text>
<text x="100" y="199.5">IN8</text>
<text x="172.6" y="199.5">EXT_Eingang 8</text>
<text x="250.2" y="213.6">COM2</text>
<text x="20.8" y="240.4">EXT_Eingang 8</text>
<text x="20.9" y="244">EXT_Eingang 7</text>
<text x="90.1" y="240.1">Ausgang 1</text>
<text x="90.2" y="243.6">Ausgang 2</text>
<text x="20.8" y="247.5">EXT_Eingang 6</text>
<text x="20.9" y="251">EXT_Eingang 5</text>
<text x="90.1" y="247.1">Ausgang 3</text>
<text x="90.2" y="250.6">Ausgang 4</text>
<text x="22.5" y="254.5">EXT_Eingang 4</text>
<text x="22.3" y="261.5">EXT_Eingang 2</text>
<text x="22.4" y="258">EXT_Eingang 3</text>
<text x="21.5" y="265.1">EXT_Eingang 1</text>
</g>
<g font-size="3.9" fill="#800">
<text x="250.5" y="261.1">TITLE:</text>
<text x="379.1" y="265.7">REV:</text>
<text x="287.4" y="275.3">Company:</text>
<text x="378.7" y="275.9">Sheet: 1/1</text>
<text x="287.4" y="282.9">Date:</text>
<text x="336.4" y="283">Drawn By: timoa</text>
</g>
<g font-size="3.2" fill="#800">
<text x="41.6" y="6.9">1</text>
<text x="110.8" y="6.9">2</text>
<text x="179.9" y="6.9">3</text>
<text x="249.1" y="6.9">4</text>
<text x="318.2" y="6.9">5</text>
<text x="4.1" y="42">A</text>
<text x="405.9" y="42">A</text>
<text x="4.1" y="111.1">B</text>
<text x="405.9" y="111.1">B</text>
<text x="4.1" y="180.3">C</text>
<text x="405.9" y="180.3">C</text>
<text x="4.1" y="249.4">D</text>
<text x="405.9" y="249.4">D</text>
<text x="41.6" y="287.7">1</text>
<text x="110.8" y="287.7">2</text>
<text x="179.9" y="287.7">3</text>
<text x="249.1" y="287.7">4</text>
<text x="318.2" y="287.7">5</text>
</g>
<g font-size="3.2" fill="#000080">
<text x="240.1" y="29.8">CN4</text>
<text x="121.9" y="35.3">RN1</text>
<text x="240.1" y="33">KF250-3.5-6P-2</text>
<text x="121.9" y="38.5">2k</text>
<text x="133.5" y="42.4">LED1</text>
<text x="133.5" y="46">LED2</text>
<text x="147.4" y="42.5">IN4</text>
<text x="147.4" y="46">IN3</text>
<text x="133.5" y="49.5">LED3</text>
<text x="133.5" y="53">LED4</text>
<text x="147.4" y="49.5">IN2</text>
<text x="147.4" y="53">IN1</text>
<text x="240.1" y="51">CN5</text>
<text x="240.1" y="54.2">KF250-3.5-6P-2</text>
<text x="130.2" y="63.1">ELQ3H4(TA)-G</text>
<text x="130.2" y="60">U1</text>
<text x="37" y="70.6">SW1</text>
<text x="43.2" y="67.1">SS-12D02-VG4</text>
<text x="240.1" y="75.3">KF250-3.5-6P-2</text>
<text x="240.1" y="72.1">CN6</text>
<text x="37" y="81.2">SW2</text>
<text x="43.2" y="79.4">SS-12D02-VG4</text>
<text x="79.9" y="83">1k</text>
<text x="80.8" y="79.5">R1</text>
<text x="80.8" y="86.6">R2</text>
<text x="37" y="91.8">SW3</text>
<text x="43.2" y="90">SS-12D02-VG4</text>
<text x="79.9" y="90.1">1k</text>
<text x="80.8" y="93.6">R3</text>
<text x="240.1" y="93.3">CN7</text>
<text x="43.2" y="100.6">SS-12D02-VG4</text>
<text x="79.9" y="97.1">1k</text>
<text x="80.8" y="100.7">R4</text>
<text x="240.1" y="96.5">KF250-3.5-6P-2</text>
<text x="37" y="102.4">SW4</text>
<text x="79.9" y="104.2">1k</text>
<text x="240.1" y="117.7">KF250-3.5-6P-2</text>
<text x="240.1" y="114.5">CN8</text>
<text x="319.5" y="124.9">2k</text>
<text x="319.5" y="121.7">RN2</text>
<text x="121.9" y="137.2">2k</text>
<text x="121.9" y="134.1">RN3</text>
<text x="240.1" y="135.6">CN9</text>
<text x="330.1" y="136.1">LED6</text>
<text x="330.1" y="132.5">LED5</text>
<text x="344.9" y="136.1">OUT3</text>
<text x="344.9" y="132.5">OUT4</text>
<text x="133.5" y="141.2">LED9</text>
<text x="147.4" y="141.2">IN8</text>
<text x="240.1" y="138.8">KF250-3.5-6P-2</text>
<text x="330.1" y="143.1">LED8</text>
<text x="330.1" y="139.6">LED7</text>
<text x="344.9" y="143.1">OUT1</text>
<text x="344.9" y="139.6">OUT2</text>
<text x="368.2" y="142.9">U2</text>
<text x="133.5" y="148.3">LED11</text>
<text x="133.5" y="144.8">LED10</text>
<text x="147.4" y="148.3">IN6</text>
<text x="147.4" y="144.8">IN7</text>
<text x="368.2" y="146.1">ULN2003_C557873</text>
<text x="133.5" y="151.8">LED12</text>
<text x="147.4" y="151.8">IN5</text>
<text x="130.2" y="161.9">ELQ3H4(TA)-G</text>
<text x="130.2" y="158.8">U3</text>
<text x="37" y="167.6">SW5</text>
<text x="43.2" y="165.9">SS-12D02-VG4</text>
<text x="37" y="178.2">SW6</text>
<text x="43.2" y="176.4">SS-12D02-VG4</text>
<text x="77.3" y="178.3">R5</text>
<text x="236.4" y="178.3">JP1</text>
<text x="76.4" y="181.8">1k</text>
<text x="77.3" y="185.3">R6</text>
<text x="236.4" y="181.3">COM1 Select</text>
<text x="37" y="188.8">SW7</text>
<text x="43.2" y="187">SS-12D02-VG4</text>
<text x="76.4" y="188.9">1k</text>
<text x="43.2" y="197.6">SS-12D02-VG4</text>
<text x="76.4" y="195.9">1k</text>
<text x="77.3" y="192.4">R7</text>
<text x="37" y="199.4">SW8</text>
<text x="76.4" y="203">1k</text>
<text x="77.3" y="199.4">R8</text>
<text x="236.4" y="201.2">JP2</text>
<text x="236.4" y="204.3">COM2 Select</text>
<text x="66.7" y="227.5">H1</text>
<text x="66.7" y="230.7">DS1023-2*10SF11</text>
</g>
<g font-size="3.2" fill="#00f">
<text x="237.7" y="37.4">1</text>
<text x="237.7" y="40.9">3</text>
<text x="241.2" y="39.2">12</text>
<text x="247.1" y="40.9">4</text>
<text x="247.1" y="37.4">2</text>
<text x="237.7" y="44.5">5</text>
<text x="241.2" y="42.7">34</text>
<text x="241.2" y="46.2">56</text>
<text x="247.1" y="44.5">6</text>
<text x="237.7" y="58.6">1</text>
<text x="247.1" y="58.6">2</text>
<text x="237.7" y="62.1">3</text>
<text x="237.7" y="65.6">5</text>
<text x="241.2" y="60.3">12</text>
<text x="241.2" y="63.9">34</text>
<text x="247.1" y="65.6">6</text>
<text x="247.1" y="62.1">4</text>
<text x="117.9" y="67.4">1</text>
<text x="144.6" y="67.4">16</text>
<text x="241.2" y="67.4">56</text>
<text x="117.9" y="74.4">2</text>
<text x="117.9" y="78">3</text>
<text x="144.6" y="78">14</text>
<text x="144.6" y="74.4">15</text>
<text x="237.7" y="79.7">1</text>
<text x="237.7" y="83.3">3</text>
<text x="241.2" y="81.5">12</text>
<text x="247.1" y="83.3">4</text>
<text x="247.1" y="79.7">2</text>
<text x="117.9" y="85">4</text>
<text x="117.9" y="88.5">5</text>
<text x="144.6" y="88.5">12</text>
<text x="144.6" y="85">13</text>
<text x="237.7" y="86.8">5</text>
<text x="241.2" y="85">34</text>
<text x="241.2" y="88.5">56</text>
<text x="247.1" y="86.8">6</text>
<text x="117.9" y="95.6">6</text>
<text x="144.6" y="95.6">11</text>
<text x="117.9" y="99.1">7</text>
<text x="144.6" y="99.1">10</text>
<text x="237.7" y="100.9">1</text>
<text x="247.1" y="100.9">2</text>
<text x="117.9" y="106.2">8</text>
<text x="144.6" y="106.2">9</text>
<text x="237.7" y="104.4">3</text>
<text x="237.7" y="108">5</text>
<text x="241.2" y="102.7">12</text>
<text x="241.2" y="106.2">34</text>
<text x="247.1" y="108">6</text>
<text x="247.1" y="104.4">4</text>
<text x="241.2" y="109.7">56</text>
<text x="237.7" y="122.1">1</text>
<text x="237.7" y="125.6">3</text>
<text x="241.2" y="123.8">12</text>
<text x="247.1" y="125.6">4</text>
<text x="247.1" y="122.1">2</text>
<text x="237.7" y="129.1">5</text>
<text x="241.2" y="127.4">34</text>
<text x="241.2" y="130.9">56</text>
<text x="247.1" y="129.1">6</text>
<text x="237.7" y="143.2">1</text>
<text x="247.1" y="143.2">2</text>
<text x="237.7" y="146.8">3</text>
<text x="241.2" y="145">12</text>
<text x="241.2" y="148.5">34</text>
<text x="247.1" y="146.8">4</text>
<text x="237.7" y="150.3">5</text>
<text x="241.2" y="152">56</text>
<text x="247.1" y="150.3">6</text>
<text x="359.4" y="150.3">1</text>
<text x="359.4" y="153.8">2</text>
<text x="362.9" y="152">1B</text>
<text x="362.9" y="155.6">2B</text>
<text x="373.7" y="155.6">2C</text>
<text x="373.7" y="152">1C</text>
<text x="379.4" y="153.8">15</text>
<text x="379.4" y="150.3">16</text>
<text x="359.4" y="157.3">3</text>
<text x="359.4" y="160.9">4</text>
<text x="362.9" y="159.1">3B</text>
<text x="373.7" y="159.1">3C</text>
<text x="379.4" y="160.9">13</text>
<text x="379.4" y="157.3">14</text>
<text x="117.9" y="166.2">1</text>
<text x="144.6" y="166.2">16</text>
<text x="359.4" y="164.4">5</text>
<text x="359.4" y="167.9">6</text>
<text x="362.9" y="162.6">4B</text>
<text x="362.9" y="166.2">5B</text>
<text x="373.7" y="166.2">5C</text>
<text x="373.7" y="162.6">4C</text>
<text x="379.4" y="167.9">11</text>
<text x="379.4" y="164.4">12</text>
<text x="117.9" y="173.2">2</text>
<text x="144.6" y="173.2">15</text>
<text x="359.4" y="171.5">7</text>
<text x="362.9" y="169.7">6B</text>
<text x="362.9" y="173.2">7B</text>
<text x="373.7" y="173.2">7C</text>
<text x="373.7" y="169.7">6C</text>
<text x="379.4" y="171.5">10</text>
<text x="117.9" y="176.7">3</text>
<text x="144.6" y="176.7">14</text>
<text x="359.4" y="175">8</text>
<text x="362.9" y="176.7">E</text>
<text x="370.5" y="176.7">COM</text>
<text x="379.4" y="175">9</text>
<text x="117.9" y="183.8">4</text>
<text x="144.6" y="183.8">13</text>
<text x="117.9" y="187.3">5</text>
<text x="144.6" y="187.3">12</text>
<text x="236.1" y="187">3</text>
<text x="236.1" y="190.5">2</text>
<text x="117.9" y="194.4">6</text>
<text x="117.9" y="197.9">7</text>
<text x="144.6" y="197.9">10</text>
<text x="144.6" y="194.4">11</text>
<text x="236.1" y="194">1</text>
<text x="117.9" y="205">8</text>
<text x="144.6" y="205">9</text>
<text x="236.1" y="209.9">3</text>
<text x="236.1" y="213.4">2</text>
<text x="236.1" y="217">1</text>
<text x="58" y="235">1</text>
<text x="58" y="238.5">3</text>
<text x="62.4" y="236.4">1</text>
<text x="62.4" y="239.9">3</text>
<text x="73.1" y="236.4">2</text>
<text x="73.1" y="239.9">4</text>
<text x="77.6" y="235">2</text>
<text x="77.6" y="238.5">4</text>
<text x="58" y="242">5</text>
<text x="58" y="245.5">7</text>
<text x="62.4" y="243.4">5</text>
<text x="73.1" y="243.4">6</text>
<text x="77.6" y="242">6</text>
<text x="77.6" y="245.5">8</text>
<text x="58" y="249.1">9</text>
<text x="62.4" y="246.9">7</text>
<text x="62.4" y="250.5">9</text>
<text x="71.1" y="250.5">10</text>
<text x="73.1" y="246.9">8</text>
<text x="77.6" y="249.1">10</text>
<text x="55.9" y="252.6">11</text>
<text x="55.9" y="256.1">13</text>
<text x="62.4" y="254">11</text>
<text x="62.4" y="257.5">13</text>
<text x="71.1" y="254">12</text>
<text x="71.1" y="257.5">14</text>
<text x="77.6" y="252.6">12</text>
<text x="77.6" y="256.1">14</text>
<text x="55.9" y="259.6">15</text>
<text x="55.9" y="263.2">17</text>
<text x="62.4" y="261.1">15</text>
<text x="71.1" y="261.1">16</text>
<text x="77.6" y="259.6">16</text>
<text x="77.6" y="263.2">18</text>
<text x="55.9" y="266.7">19</text>
<text x="62.4" y="264.6">17</text>
<text x="62.4" y="268.1">19</text>
<text x="71.1" y="264.6">18</text>
<text x="71.1" y="268.1">20</text>
<text x="77.6" y="266.7">20</text>
</g>
<g font-size="2.5" fill="#00f">
<text x="40.1" y="70.9">1</text>
<text x="40.1" y="74.4">3</text>
<text x="57.5" y="72.7">2</text>
<text x="40.1" y="81.5">1</text>
<text x="57.5" y="83.3">2</text>
<text x="40.1" y="85">3</text>
<text x="40.1" y="92.1">1</text>
<text x="40.1" y="95.6">3</text>
<text x="57.5" y="93.8">2</text>
<text x="40.1" y="102.7">1</text>
<text x="40.1" y="106.2">3</text>
<text x="57.5" y="104.4">2</text>
<text x="40.1" y="167.9">1</text>
<text x="40.1" y="171.5">3</text>
<text x="57.5" y="169.7">2</text>
<text x="40.1" y="178.5">1</text>
<text x="40.1" y="182">3</text>
<text x="57.5" y="180.3">2</text>
<text x="40.1" y="189.1">1</text>
<text x="57.5" y="190.9">2</text>
<text x="40.1" y="192.6">3</text>
<text x="40.1" y="199.7">1</text>
<text x="40.1" y="203.2">3</text>
<text x="57.5" y="201.4">2</text>
</g>
</svg>
